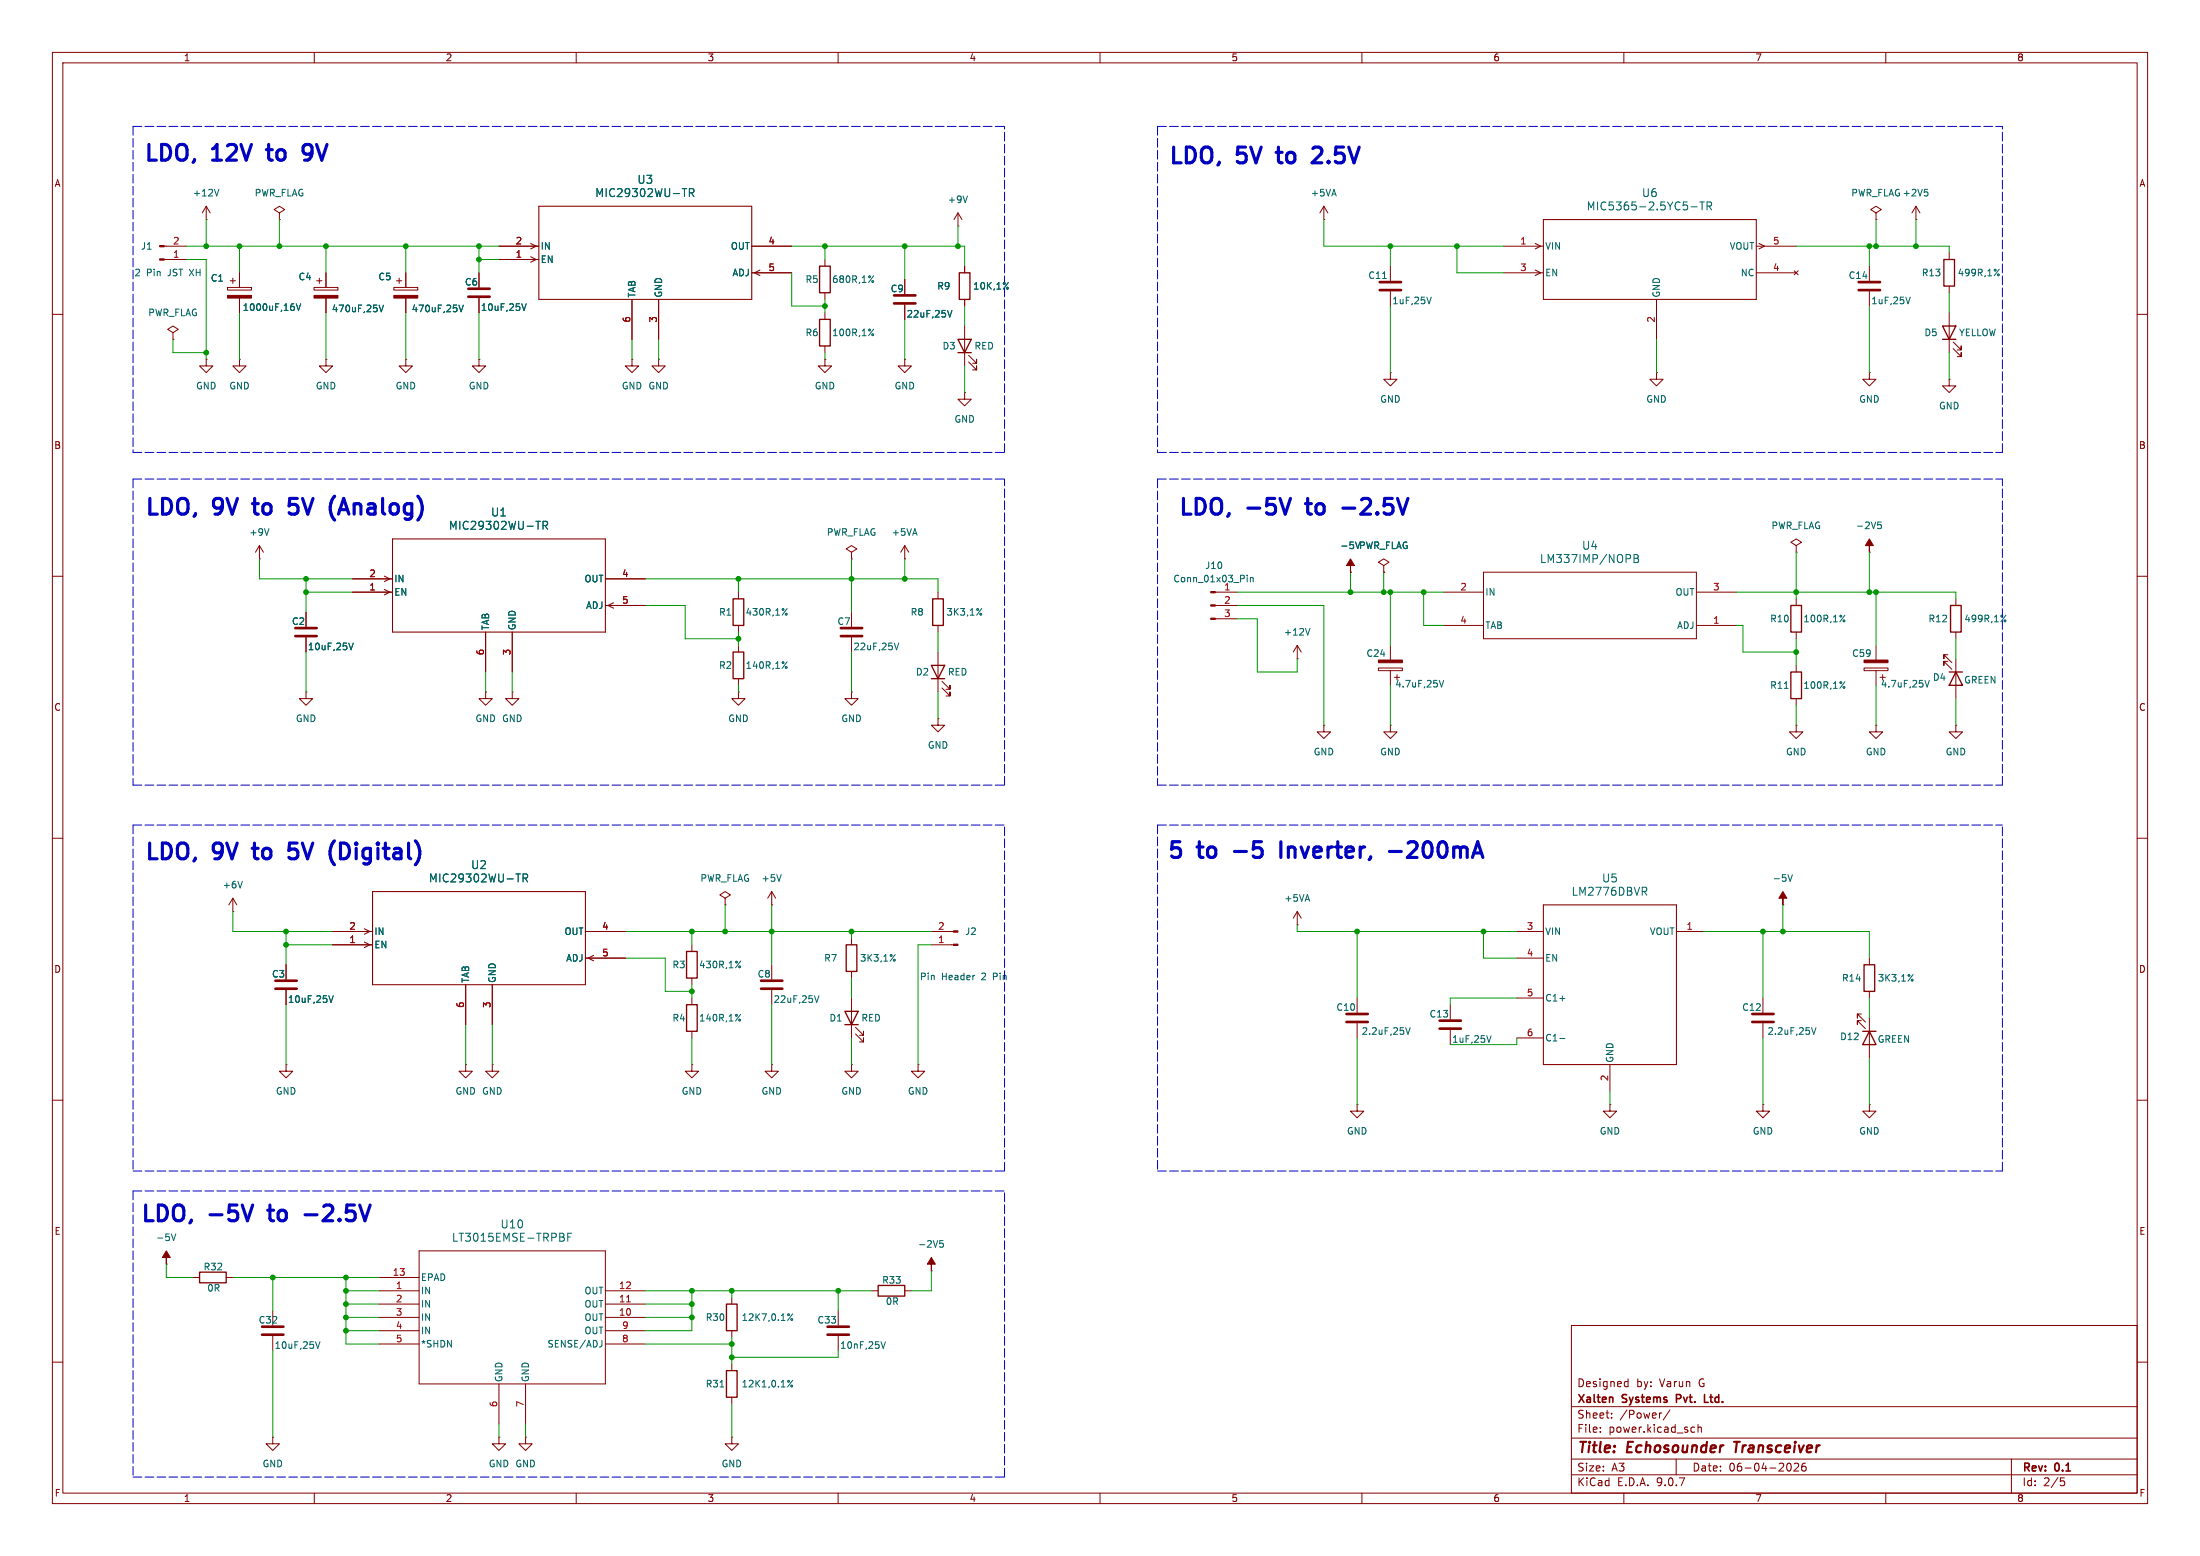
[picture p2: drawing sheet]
<svg xmlns="http://www.w3.org/2000/svg" width="420mm" height="297mm" viewBox="0 0 420 297" stroke-linecap="round" stroke-linejoin="round" font-family="sans-serif">
<g fill="none" stroke="#840000" stroke-width=".19">
<path d="M10 10h400v277h-400zM12 12h396v273h-396zM60 10v2M110 10v2M160 10v2M210 10v2M260 10v2M310 10v2M360 10v2M39.4 39.4l-.8 1.2M39.4 39.4l.7 1.2M39.4 39.4v2.5"/>
<path d="M252.7 39.4l-.7 1.2M252.7 39.4l.8 1.2M252.7 39.4v2.5M365.8 39.4l-.8 1.2M365.8 39.4l.7 1.2M365.8 39.4v2.5M31.3 49.5h4.3M31.3 47h4.3M39.4 41.9h.1M43.4 54.9h4.6v.5h-4.6zM43.9 53.6h1.1M44.4 53.1v1"/>
<path d="M45.7 52.1v2.8M45.7 56.9v2.8M53.3 40.6l1.1-.6-1.1-.6-1 .6 1 .6v1.3M53.3 41.9h.1M59.9 54.9h4.6v.5h-4.6zM60.5 53.6h1M61 53.1v1M62.2 52.1v2.8M62.2 56.9v2.8M75.2 54.9h4.6v.5h-4.6zM75.7 53.6h1M76.2 53.1v1"/>
<path d="M77.5 52.1v2.8M77.5 56.9v2.8M91.4 52.1v2.8M91.4 56.9v2.8M95.2 49.5h7.7M95.2 47h7.7M120.6 57.2v7.6M125.7 57.2v7.6M143.5 47h7.6M143.5 52.1h7.6M157.5 49.5v1.3M157.5 55.9v1.3"/>
<path d="M157.5 59.7v1.3M172.7 53.3v2.8M172.7 58.2v2.8M182.9 43.2h.1M182.9 40.6l-.8 1.3M182.9 40.6l.7 1.3M182.9 40.6v2.6M184.1 50.8v1.3M184.1 57.2v1.2M252.7 41.9h.1M265.4 50.8v2.8M265.4 55.6v2.8"/>
<path d="M287 47h7.6M287 52.1h7.6M316.2 57.2v7.6M335.3 47h7.6M335.3 52.1h7.6M342.5 51.7l.8 .8M343.3 51.7l-.8 .8M356.9 50.8v2.8M356.9 55.6v2.8M358.1 40.6l1.1-.6-1.1-.6-1 .6 1 .6v1.3M358.1 41.9h.1M365.8 41.9h.1"/>
<path d="M372.1 48.3v1.2M372.1 54.6v1.3M372.1 59.7v7.6M10 60h2M33 63.5l1-.6-1-.7-1 .7 1 .6v1.3M33 64.8h.1M39.4 68.6v1.3h1.2l-1.2 1.2-1.3-1.2h1.3M39.4 68.6h.1M45.7 68.6v1.3h1.3l-1.3 1.2-1.3-1.2h1.3M45.7 68.6h.1M62.2 68.6v1.3h1.3l-1.3 1.2-1.2-1.2h1.2M62.2 68.6h.1"/>
<path d="M77.5 68.6v1.3h1.2l-1.2 1.2-1.3-1.2h1.3M77.5 68.6h.1M91.4 68.6v1.3h1.3l-1.3 1.2-1.2-1.2h1.2M91.4 68.6h.1M120.6 68.6v1.3h1.3l-1.3 1.2-1.2-1.2h1.2M120.6 68.6h.1M125.7 68.6v1.3h1.3l-1.3 1.2-1.2-1.2h1.2M125.7 68.6h.1M157.5 68.6v1.3h1.2l-1.2 1.2-1.3-1.2h1.3M157.5 68.6h.1M157.5 66v1.3M172.7 68.6v1.3h1.3l-1.3 1.2-1.3-1.2h1.3"/>
<path d="M172.7 68.6h.1M184.1 74.9v1.3h1.3l-1.3 1.3-1.2-1.3h1.2M184.1 74.9h.1M184.1 62.2v7.7M184.9 69.1l1.5 1.5v-.7v.7h-.7M184.9 67.8l1.5 1.5v-.7v.7h-.7M265.4 71.1v1.3h1.3l-1.3 1.3-1.2-1.3h1.2M265.4 71.1h.1M316.2 71.1v1.3h1.3l-1.3 1.3-1.2-1.3h1.2M316.2 71.1h.1M356.9 71.1v1.3h1.2l-1.2 1.3-1.3-1.3h1.3M356.9 71.1h.1"/>
<path d="M372.1 72.4v1.3h1.3l-1.3 1.2-1.3-1.2h1.3M372.1 72.4h.1M372.9 66.5l1.5 1.6v-.8v.8h-.8M372.9 65.3l1.5 1.5v-.8v.8h-.8M408 60h2M10 110h2M49.5 106.7h.1M49.5 104.1l-.7 1.3M49.5 104.1l.8 1.3M49.5 104.1v2.6M58.4 116.8v2.8M67.3 110.5h7.6"/>
<path d="M67.3 113h7.6M115.6 110.5h7.6M115.6 115.6h7.6M141 113v1.3M141 119.4v1.3M162.6 105.4l1-.6-1-.7-1.1 .7 1.1 .6v1.3M162.6 106.7h.1M162.6 116.8v2.8M172.7 106.7h.1M172.7 104.1l-.7 1.3M172.7 104.1l.8 1.3M172.7 104.1v2.6"/>
<path d="M179.1 113v1.3M179.1 119.4v1.3M232 113h4.2M232 115.6h4.2M232 118.1h4.2M257.8 109.2h.1M264.2 108l1-.7-1-.6-1.1 .6 1.1 .7v1.2M264.2 109.2h.1M275.6 113h7.6M275.6 119.4h7.6M283.2 109.2h40.6v12.7h-40.6zM323.8 113h7.7"/>
<path d="M323.8 119.4h7.7M342.9 104.1l1-.6-1-.6-1 .6 1 .6v1.3M342.9 105.4h.1M342.9 114.3v1.3M356.9 105.4h.1M373.4 114.3v1.3M408 110h2M58.4 132.1v1.3h1.3l-1.3 1.2-1.3-1.2h1.3M58.4 132.1h.1M58.4 121.7v2.8M92.7 132.1v1.3h1.3l-1.3 1.2-1.3-1.2h1.3M92.7 132.1h.1"/>
<path d="M92.7 120.7v7.6M97.8 132.1v1.3h1.3l-1.3 1.2-1.3-1.2h1.3M97.8 132.1h.1M97.8 120.7v7.6M141 132.1v1.3h1.2l-1.2 1.2-1.3-1.2h1.3M141 132.1h.1M141 123.2v1.3M141 129.5v1.3M162.6 132.1v1.3h1.2l-1.2 1.2-1.3-1.2h1.3M162.6 132.1h.1M162.6 121.7v2.8M179.1 137.2v1.2h1.2l-1.2 1.3-1.3-1.3h1.3"/>
<path d="M179.1 137.2h.1M179.1 124.5v7.6M179.8 131.3l1.6 1.5v-.7v.7h-.8M179.8 130l1.6 1.6v-.8v.8h-.8M247.6 125.7h.1M247.6 123.2l-.7 1.3M247.6 123.2l.8 1.3M247.6 123.2v2.5M252.7 138.4v1.3h1.3l-1.3 1.3-1.2-1.3h1.2M252.7 138.4h.1M263.1 127.5h4.6v.5h-4.6zM265.4 138.4v1.3h1.3l-1.3 1.3-1.2-1.3h1.2"/>
<path d="M265.4 138.4h.1M265.4 123.2v2.8M265.4 128v2.8M266.2 129.3h1M266.7 128.8v1M342.9 138.4v1.3h1.3l-1.3 1.3-1.3-1.3h1.3M342.9 138.4h.1M342.9 120.7v1.2M342.9 127v1.3M342.9 133.4v1.2M355.9 127.5h4.5v.5h-4.5zM358.1 138.4v1.3h1.3l-1.3 1.3-1.2-1.3h1.2"/>
<path d="M358.1 138.4h.1M358.1 123.2v2.8M358.1 128v2.8M358.9 129.3h1M359.4 128.8v1M371.9 125h-.8v.7v-.7l1.5 1.5M371.9 126.2h-.8v.8v-.8l1.5 1.6M373.4 138.4v1.3h1.2l-1.2 1.3-1.3-1.3h1.3M373.4 138.4h.1M373.4 120.7v1.2M373.4 125.7v7.7M10 160h2"/>
<path d="M408 160h2M44.4 174h.1M44.4 171.5v2.5M44.4 171.5l-.7 1.2M44.4 171.5l.8 1.2M63.5 177.8h7.6M111.8 177.8h7.6M138.4 171.5l1-.7-1-.6-1 .6 1 .7v1.2M138.4 172.7h.1M147.3 172.7h.1M147.3 170.2l-.7 1.3M147.3 170.2l.8 1.3"/>
<path d="M147.3 170.2v2.5M162.6 179.1v1.2M177.8 177.8h4.2M247.6 176.5h.1M247.6 174v2.5M247.6 174l-.7 1.3M247.6 174l.8 1.3M289.6 177.8h5M320 177.8h5.1M340.4 172.7h.1M54.6 184.2v2.7M54.6 189v2.8"/>
<path d="M63.5 180.3h7.6M88.9 188v7.6M94 188v7.6M111.8 182.9h7.6M132.1 180.3v1.3M132.1 186.7v1.3M132.1 190.5v1.3M132.1 196.9v1.2M147.3 184.2v2.7M147.3 189v2.8M162.6 185.4v1.3M162.6 190.5v7.6"/>
<path d="M163.3 197.4l1.5 1.5v-.8v.8h-.7M163.3 196.1l1.5 1.5v-.7v.7h-.7M177.8 180.3h4.2M259.1 190.5v2.8M259.1 195.3v2.8M276.9 191.8v2.8M276.9 196.6v2.8M289.6 182.9h5M289.6 190.5h5M289.6 198.1h5M336.5 190.5v2.8M336.5 195.3v2.8"/>
<path d="M355.3 193.5h-.7v.8v-.8l1.5 1.6M355.3 194.8h-.7v.8v-.8l1.5 1.5M356.9 182.9v1.3M356.9 189.2v1.3M356.9 194.3v7.6M10 210h2M54.6 203.2v1.3h1.3l-1.3 1.2-1.3-1.2h1.3M54.6 203.2h.1M88.9 203.2v1.3h1.3l-1.3 1.2-1.3-1.2h1.3M88.9 203.2h.1M94 203.2v1.3h1.2l-1.2 1.2-1.3-1.2h1.3M94 203.2h.1"/>
<path d="M132.1 203.2v1.3h1.2l-1.2 1.2-1.3-1.2h1.3M132.1 203.2h.1M147.3 203.2v1.3h1.3l-1.3 1.2-1.3-1.2h1.3M147.3 203.2h.1M162.6 203.2v1.3h1.2l-1.2 1.2-1.3-1.2h1.3M162.6 203.2h.1M175.3 203.2v1.3h1.2l-1.2 1.2-1.3-1.2h1.3M175.3 203.2h.1M259.1 210.8v1.3h1.2l-1.2 1.3-1.3-1.3h1.3M259.1 210.8h.1M307.3 210.8v1.3h1.3l-1.3 1.3-1.2-1.3h1.2M307.3 210.8h.1"/>
<path d="M307.3 203.2v5.1M336.5 210.8v1.3h1.3l-1.3 1.3-1.2-1.3h1.2M336.5 210.8h.1M356.9 210.8v1.3h1.2l-1.2 1.3-1.3-1.3h1.3M356.9 210.8h.1M408 210h2M80 238.8h35.6v25.4h-35.6zM31.7 241.3h.1M36.8 243.8h1.3M43.2 243.8h1.2M52.1 250.2v2.8M52.1 255v2.8"/>
<path d="M72.4 243.8h7.6M72.4 246.4h7.6M72.4 248.9h7.6M72.4 251.5h7.6M72.4 254h7.6M72.4 256.5h7.6M115.6 246.4h7.6M115.6 248.9h7.6M115.6 251.5h7.6M115.6 254h7.6M115.6 256.5h7.6M139.7 247.6v1.3"/>
<path d="M139.7 254v1.3M160 250.2v2.8M160 255v2.8M166.4 246.4h1.2M172.7 246.4h1.3M177.8 242.6h.1M300 253h108v32h-108zM10 260h2M52.1 274.3v1.3h1.2l-1.2 1.3-1.3-1.3h1.3M52.1 274.3h.1M95.2 274.3v1.3h1.3l-1.3 1.3-1.2-1.3h1.2M95.2 274.3h.1"/>
<path d="M95.2 264.2v7.6M100.3 274.3v1.3h1.3l-1.3 1.3-1.2-1.3h1.2M100.3 274.3h.1M100.3 264.2v7.6M139.7 274.3v1.3h1.3l-1.3 1.3-1.3-1.3h1.3M139.7 274.3h.1M139.7 260.3v1.3M139.7 266.7v1.3M300 278.5h108M300 274.5h108M300 268.5h108M305.5 273.2v.2"/>
<path d="M305.5 272.5v.1M307.7 270.5v.2M307.7 269.8v.1M310.4 263.7l.4 .1M310.8 263.2v1.5M310.8 264.6l-.4 .1M317.2 269.7l-.3 .1M318.8 269.1l-1.3 1.9M320 278.5v3M323.1 272.4l.4 .1M323.5 273.3l-.4 .1M324.2 272.5l.2-.1 .3 .1 .1 .9"/>
<path d="M324.2 271.9v1.5M341.3 279.4l.1-.1a.8 .8 0 0 1 .6 .7 .8 .8 0 0 1-.6 .8l-.1-.1M342.5 279.4l.6-.1 .2 .1 .1 .3-1 1.1h1M344.7 279.3a.59 .59 0 0 0-.8 .6v.6l.2 .2 .4 .1 .2-.2 .1-.5-.1-.2h-.5l-.3 .2M384 278.5v6.5M408 260h2M60 285v2M110 285v2M160 285v2M210 285v2M260 285v2M300 281.5h108"/>
<path d="M310 285v2M360 285v2M393.4 282.1h.7M393.5 282.7h.4l.3 .2-.2 .6-.5 .1"/>
</g>
<path d="M331 275.2h1.2M331.6 275.2l-.3 2" fill="none" stroke="#840000" stroke-width=".4"/>
<path d="M307.8 266.8l.1 .9M320 267h.6M320.6 266.2h-.6v1.5M325.4 266.2v1.5h.7" fill="none" stroke="#840000" stroke-width=".3"/>
<g fill="#840000" stroke="#840000" stroke-width=".19">
<path d="M43.4 56.4h4.6v.5h-4.6z"/>
<path d="M75.2 56.4h4.6v.5h-4.6z"/>
<path d="M31.7 238.8l.8 1.2h-.8v1.3v-1.3h-.7z"/>
<path d="M30.5 49.4h.8v.3h-.8z"/>
<path d="M30.5 46.9h.8v.2h-.8z"/>
<path d="M59.9 56.4h4.6v.5h-4.6z"/>
<path d="M177.8 240l.8 1.3h-.8v1.3v-1.3h-.8z"/>
<path d="M340.4 170.2l.7 1.3h-.7v1.2v-1.2h-.8z"/>
<path d="M355.9 126h4.5v.5h-4.5z"/>
<path d="M356.9 102.9l.7 1.2h-.7v1.3v-1.3h-.8z"/>
<path d="M182 180.2h.9v.3h-.9z"/>
<path d="M182 177.7h.9v.2h-.9z"/>
<path d="M257.8 106.7l.8 1.3h-.8v1.2v-1.2h-.8z"/>
<path d="M231.1 112.9h.9v.3h-.9z"/>
<path d="M231.1 115.4h.9v.3h-.9z"/>
<path d="M231.1 118h.9v.2h-.9z"/>
<path d="M263.1 126h4.6v.5h-4.6z"/>
</g>
<g fill="none" stroke="#006464" stroke-width=".19">
<path d="M41.8 36.1l-.4 1.3M130.2 36h.9M131.6 36.8l.7-.1 .2-.2-.1-.4-.2-.1h-.6v1.5M132 36.8l.5 .7M184.7 37.4l-.4 1.3M322.8 39.5h1.2M324.5 38.5h.9M324.9 38.5v1.6M325.9 39.3h.7l.2-.2-.1-.4-.2-.2h-.6v1.6M326.2 39.3l.6 .8M367.4 36.1h.6M367.8 36.6l.3 .3v.3l-.3 .2"/>
<path d="M56.6 58l.4 1.3 .4-1.3M72.4 58.2l.4 1.3 .4-1.3M87.6 58.2l.4 1.3 .5-1.3M99.6 58l.4 1.3 .5-1.3M166.5 53.6h.1l.2 .1-.2 .2h-.1M166.8 52.6l-1 1.3M180.9 59.3l.4 1.2 .4-1.2M192.3 54.8l.2 .2-.2 .2M192.5 53.9l-1 1.3M263.9 53.2h.8M273.2 56.7l-.4 1.3M364.7 56.7l-.4 1.3"/>
<path d="M381.4 52.3h.1l.2 .2-.2 .1h-.1M381.7 51.4l-1 1.2M166.5 63.8l.1-.1 .2 .2-.2 .2-.1-.1M166.8 62.8l-1 1.3M102.3 99.5h.9M358.5 99.6h.6M51.3 100.9l-.4 1.3M103.7 100.3l.7-.1 .1-.2v-.4l-.3-.1h-.5v1.5M104 100.3l.5 .7M150 117.1h.1l.2 .1-.2 .2h-.1M150.3 116.1l-1 1.3M187.2 117.1l.2 .1-.2 .2"/>
<path d="M187.4 116.1l-.9 1.3M238.1 109.8v.1M238.1 110.2v.9M238.7 110.2v.9M238.7 110.3l.2-.1 .3 .1v.8M250.1 120l-.5 1.2M311.9 105.9h.6l.2 .1v.3l-.2 .3a.41 .41 0 0 1 .3 .3 .41 .41 0 0 1-.3 .5h-.6zM311.9 106.6h.6M351.9 118.4l.1-.1 .2 .2-.2 .2-.1-.1M352.2 117.4l-1 1.3M358.5 100.2l.4-.1 .3 .3-.2 .4h-.5M382.6 118.4l.2-.1 .1 .2-.1 .2-.2-.1"/>
<path d="M382.9 117.4l-.9 1.3M66.6 122.8l.4 1.2 .4-1.2M150 127.3l.1-.1 .2 .2-.2 .2-.1-.1M150.3 126.3l-1 1.3M170.7 122.8l.4 1.2 .5-1.2M274.8 129.9l.4 1.2 .4-1.2M340.7 131.4h.7M351.9 131.1l.1-.1 .2 .2-.2 .2-.1-.1M352.2 130.1l-1 1.3M367.5 129.9l.4 1.2 .4-1.2M46.3 168.2l-.5 1.3M98.5 166.8h.9"/>
<path d="M99.9 167.6l.7-.1 .1-.2v-.3l-.3-.2h-.5v1.5M100.2 167.6l.5 .7M149.1 166.9l-.4 1.3M313.9 170.2l.5 .7M314.1 169.4l.3 .2-.1 .4-.2 .2M341.3 166.9l.5 1.3 .4-1.3M62.8 190.1l.4 1.2 .4-1.2M141.1 194.6l.1-.1 .2 .2-.2 .2-.1-.1M141.1 184.4h.1l.2 .1-.2 .2h-.1M141.4 193.6l-1 1.3M141.4 183.5l-1 1.2M155.5 190.1l.4 1.2 .4-1.2"/>
<path d="M170.7 183.1l.2 .2-.2 .2M170.9 182.2l-1 1.3M268.4 196.2l.4 1.2 .4-1.2M284.7 197.7l-.5 1.3M297.8 190.6h.9M297.8 198.2h.9M345.8 196.2l.5 1.2 .4-1.2M365 186.9l.2 .2-.2 .2M365.2 186l-.9 1.3M32.7 235.5l.4 1.3 .5-1.3M108.4 236.1h.5M109.1 235.4h-.7v1.5"/>
<path d="M179.4 236.8h.6M179.4 237.3h.5l.2 .2-.1 .5h-.6M60.2 256.1l.5 1.3 .4-1.3M114.9 255.8v1l-.3 .3M150.7 250.8v.3M151.3 250.8l-.9 1.2M168.2 256.1l.4 1.3 .4-1.3M137.5 264.7h.7M150.7 263.5v.3M151.3 263.5l-.9 1.2"/>
<circle cx="151.1" cy="251.9" r=".18"/>
<circle cx="151.1" cy="264.6" r=".18"/>
</g>
<g fill="none" stroke="#840000" stroke-width=".51">
<path d="M89.4 55.1h4.1M89.4 56.6h4.1M170.7 56.4h4.1M170.7 57.9h4.1M263.4 53.8h4.1M263.4 55.4h4.1M354.8 53.8h4.1M354.8 55.4h4.1M56.4 119.9h4.1M160.5 119.9h4.1M56.4 121.4h4.1M160.5 121.4h4.1"/>
<path d="M52.6 187.2h4M52.6 188.7h4M145.3 187.2h4.1M145.3 188.7h4.1M257 193.5h4.1M257 195.1h4.1M274.8 194.8h4.1M274.8 196.3h4.1M334.5 193.5h4.1M334.5 195.1h4.1M50 253.2h4.1M50 254.8h4.1"/>
<path d="M158 253.2h4.1M158 254.8h4.1"/>
</g>
<g fill="none" stroke="#840000" stroke-width=".25">
<path d="M156.5 50.8h2v5.1h-2zM183.1 52.1h2.1v5.1h-2.1zM371.1 49.5h2v5.1h-2zM156.5 61h2v5h-2zM182.9 64.8h2.5l-1.3 2.5zM182.9 67.3h2.5M370.8 62.2h2.6l-1.3 2.6zM370.8 64.8h2.6M140 114.3h2v5.1h-2zM178.1 114.3h2v5.1h-2zM341.9 115.6h2v5.1h-2zM372.4 115.6h2v5.1h-2z"/>
<path d="M140 124.5h2v5h-2zM177.8 127h2.5l-1.2 2.5zM177.8 129.5h2.5M341.9 128.3h2v5.1h-2zM372.1 128.3h2.5M373.4 128.3l1.2 2.5h-2.5zM131.1 191.8h2v5.1h-2zM131.1 181.6h2v5.1h-2zM161.3 193h2.5l-1.2 2.6zM161.3 195.6h2.5M161.5 180.3h2.1v5.1h-2.1zM355.6 196.9h2.5"/>
<path d="M355.9 184.2h2v5h-2zM356.9 196.9l1.2 2.5h-2.5zM38.1 242.8h5.1v2.1h-5.1zM138.7 248.9h2v5.1h-2zM167.6 245.4h5.1v2h-5.1zM138.7 261.6h2v5.1h-2z"/>
</g>
<g fill="none" stroke="#840000" stroke-width=".2">
<path d="M102.9 39.4h40.6v17.8h-40.6zM101.3 46.5l1 .5-1 .5M101.3 49l1 .5-1 .6M145.1 51.5l-1.1 .6 1.1 .5M293.1 46.5l1 .5-1 .5M293.1 51.5l1 .6-1 .5M294.6 41.9h40.7v15.3h-40.7zM335.8 46.5l1 .5-1 .5M73.4 110l1 .5-1 .5M73.4 112.5l1 .5-1 .6M74.9 102.9h40.7v17.8h-40.7zM117.1 115l-1 .6 1 .5"/>
<path d="M69.6 177.3l1 .5-1 .5M69.6 179.8l1 .5-1 .6M71.1 170.2h40.7v17.8h-40.7zM294.6 172.7h25.4v30.5h-25.4zM113.3 182.4l-1 .5 1 .5"/>
</g>
<path d="M119.6 248.5h.7" fill="none" stroke="#a90000" stroke-width=".19"/>
<g fill="none" stroke="#0000c2" stroke-width=".19" stroke-dasharray="1.7 .6">
<path d="M25.4 24.1v62.3M25.4 24.1h166.4M221 24.1h161.3M221 24.1v62.3M25.4 91.4h166.4M25.4 91.4v58.5M25.4 86.4h166.4M191.8 86.4v-62.3M221 86.4h161.3M221 91.4v58.5M221 91.4h161.3M382.3 86.4v-62.3"/>
<path d="M25.4 157.5v66M25.4 157.5h166.4M25.4 149.9h166.4M191.8 149.9v-58.5M221 157.5v66M221 157.5h161.3M221 149.9h161.3M382.3 149.9v-58.5M25.4 227.3v54.6M25.4 223.5h166.4M25.4 227.3h166.4M191.8 223.5v-66"/>
<path d="M221 223.5h161.3M382.3 223.5v-66M25.4 281.9h166.4M191.8 281.9v-54.6"/>
</g>
<g fill="none" stroke="#009600" stroke-width=".19">
<path d="M35.6 47h59.6M35.6 49.5h3.8v19.1M39.4 41.9v5.1M45.7 47v5.1M45.7 59.7v8.9M53.3 41.9v5.1M62.2 47v5.1M62.2 59.7v8.9M77.5 47v5.1M77.5 59.7v8.9M91.4 47v5.1M91.4 59.7v8.9"/>
<path d="M91.4 49.5h3.8M151.1 47h33v3.8M151.1 52.1v6.3h6.4M157.5 47v2.5M157.5 57.2v2.5M172.7 47v6.3M182.9 43.2v3.8M184.1 58.4v3.8M252.7 41.9v5.1h34.3M265.4 47v3.8M265.4 58.4v12.7M278.1 47v5.1h8.9"/>
<path d="M342.9 47h29.2v1.3M356.9 47v3.8M356.9 58.4v12.7M358.1 41.9v5.1M365.8 41.9v5.1M372.1 55.9v3.8M33 64.8v2.5h6.4M120.6 64.8v3.8M125.7 64.8v3.8M157.5 67.3v1.3M172.7 61v7.6M184.1 69.9v5"/>
<path d="M316.2 64.8v6.3M372.1 67.3v5.1M49.5 106.7v3.8h17.8M58.4 113h8.9M58.4 110.5v6.3M123.2 110.5h55.9v2.5M123.2 115.6h7.6v6.3h10.2M141 110.5v2.5M162.6 106.7v10.1M172.7 106.7v3.8M236.2 118.1h3.8v10.2h7.6v-2.6M236.2 113h39.4"/>
<path d="M236.2 115.6h16.5v22.8M257.8 109.2v3.8M264.2 109.2v3.8M265.4 113v10.2M271.8 113v6.4h3.8M331.5 113h41.9v1.3M331.5 119.4h1.2v5.1h10.2M342.9 105.4v8.9M356.9 105.4v7.6M358.1 113v10.2M58.4 124.5v7.6M92.7 128.3v3.8"/>
<path d="M97.8 128.3v3.8M141 120.7v2.5M141 130.8v1.3M162.6 124.5v7.6M179.1 120.7v3.8M179.1 132.1v5.1M265.4 130.8v7.6M342.9 121.9v5.1M342.9 134.6v3.8M358.1 130.8v7.6M373.4 121.9v3.8M373.4 133.4v5"/>
<path d="M44.4 174v3.8h19.1M54.6 177.8v6.4M119.4 177.8h58.4M132.1 177.8v2.5M138.4 172.7v5.1M147.3 172.7v11.5M162.6 177.8v1.3M247.6 176.5v1.3h42M259.1 177.8v12.7M283.2 177.8v5.1h6.4M325.1 177.8h31.8v5.1M336.5 177.8v12.7"/>
<path d="M340.4 172.7v5.1M54.6 191.8v11.4M54.6 180.3h8.9M88.9 195.6v7.6M94 195.6v7.6M119.4 182.9h7.6v6.3h5.1M132.1 188v2.5M132.1 198.1v5.1M147.3 191.8v11.4M162.6 186.7v3.8M162.6 198.1v5.1M177.8 180.3h-2.5v22.9"/>
<path d="M259.1 198.1v12.7M289.6 190.5h-12.7v1.3M289.6 198.1v1.3h-12.7M336.5 198.1v12.7M356.9 190.5v3.8M307.3 208.3v2.5M356.9 201.9v8.9M31.7 241.3v2.5h5.1M44.4 243.8h28M52.1 243.8v6.4M52.1 257.8v16.5M66 246.4h6.4"/>
<path d="M66 251.5h6.4M66 243.8v12.7h6.4M66 254h6.4M66 248.9h6.4M123.2 246.4h43.2M123.2 251.5h8.9M123.2 256.5h16.5M123.2 248.9h8.9M132.1 246.4v7.6h-8.9M139.7 246.4v1.2M139.7 255.3v5M160 246.4v3.8"/>
<path d="M160 257.8v1.3h-20.3M177.8 242.6v3.8h-3.8M95.2 271.8v2.5M100.3 271.8v2.5M139.7 268v6.3"/>
</g>
<g fill="none" stroke="#0000c2" stroke-width=".6">
<path d="M50.9 28.6h1.1M59 30.4l-.9 .2M59 27.6h-.6l-.4 .3-.1 .2v.8l.1 .2 .4 .3h.6M243.6 29.1h1.2M251.8 28.1h-.7l-.5 .3M252.2 29.4l-1.7 1.7h1.8M48.2 96.1h1.1M55.2 97.8l.4 .3h.7M56.8 95.1h-1.5l-.1 1.5 .4-.3h.7M63.9 94.7l-.1 .1M64.9 97.3h1.4M65.6 95.1l-1 3"/>
<path d="M246.4 95.1l-1 3M249.2 96.1h1.2M256.4 97h2.2M48.1 161.9h1.2M55.1 163.6l.5 .3h.7M56.7 160.9h-1.4l-.2 1.4 .5-.2h.7M63.9 160.5l-.2 .1M65.7 160.9h-.7v3h.7M244.5 160.7v3M265.2 162.5h2.3M48.2 230l-1 3M51.1 231h1.1"/>
<path d="M58.2 231.9h2.3"/>
</g>
<g fill="#009600" stroke="#009600" stroke-width=".19">
<circle cx="91.4" cy="47" r=".46"/>
<circle cx="77.5" cy="47" r=".46"/>
<circle cx="62.2" cy="47" r=".46"/>
<circle cx="91.4" cy="49.5" r=".46"/>
<circle cx="39.4" cy="67.3" r=".46"/>
<circle cx="58.4" cy="110.5" r=".46"/>
<circle cx="58.4" cy="113" r=".46"/>
<circle cx="162.6" cy="110.5" r=".46"/>
<circle cx="172.7" cy="110.5" r=".46"/>
<circle cx="141" cy="110.5" r=".46"/>
<circle cx="141" cy="121.9" r=".46"/>
<circle cx="39.4" cy="47" r=".46"/>
<circle cx="53.3" cy="47" r=".46"/>
<circle cx="45.7" cy="47" r=".46"/>
<circle cx="157.5" cy="58.4" r=".46"/>
<circle cx="157.5" cy="47" r=".46"/>
<circle cx="172.7" cy="47" r=".46"/>
<circle cx="139.7" cy="246.4" r=".46"/>
<circle cx="132.1" cy="248.9" r=".46"/>
<circle cx="132.1" cy="251.5" r=".46"/>
<circle cx="139.7" cy="256.5" r=".46"/>
<circle cx="139.7" cy="259.1" r=".46"/>
<circle cx="160" cy="246.4" r=".46"/>
<circle cx="54.6" cy="180.3" r=".46"/>
<circle cx="54.6" cy="177.8" r=".46"/>
<circle cx="52.1" cy="243.8" r=".46"/>
<circle cx="66" cy="243.8" r=".46"/>
<circle cx="66" cy="246.4" r=".46"/>
<circle cx="138.4" cy="177.8" r=".46"/>
<circle cx="132.1" cy="177.8" r=".46"/>
<circle cx="132.1" cy="189.2" r=".46"/>
<circle cx="147.3" cy="177.8" r=".46"/>
<circle cx="162.6" cy="177.8" r=".46"/>
<circle cx="66" cy="254" r=".46"/>
<circle cx="66" cy="248.9" r=".46"/>
<circle cx="132.1" cy="246.4" r=".46"/>
<circle cx="66" cy="251.5" r=".46"/>
<circle cx="340.4" cy="177.8" r=".46"/>
<circle cx="336.5" cy="177.8" r=".46"/>
<circle cx="259.1" cy="177.8" r=".46"/>
<circle cx="283.2" cy="177.8" r=".46"/>
<circle cx="342.9" cy="124.5" r=".46"/>
<circle cx="358.1" cy="113" r=".46"/>
<circle cx="356.9" cy="113" r=".46"/>
<circle cx="342.9" cy="113" r=".46"/>
<circle cx="182.9" cy="47" r=".46"/>
<circle cx="265.4" cy="47" r=".46"/>
<circle cx="278.1" cy="47" r=".46"/>
<circle cx="265.4" cy="113" r=".46"/>
<circle cx="271.8" cy="113" r=".46"/>
<circle cx="257.8" cy="113" r=".46"/>
<circle cx="365.8" cy="47" r=".46"/>
<circle cx="264.2" cy="113" r=".46"/>
<circle cx="356.9" cy="47" r=".46"/>
<circle cx="358.1" cy="47" r=".46"/>
</g>
<g font-size="4.2" fill="#0000c2">
<text x="27.1" y="31.6">LDO,</text>
<text x="40.6" y="31.6">12V</text>
<text x="52.4" y="31.6">to</text>
<text x="60.3" y="31.6">9V</text>
<text x="222.7" y="32.1">LDO,</text>
<text x="236.2" y="32.1">5V</text>
<text x="245.1" y="32.1">to</text>
<text x="253.1" y="32.1">2.5V</text>
<text x="27.3" y="99.2">LDO,</text>
<text x="40.8" y="99.2">9V</text>
<text x="49.7" y="99.2">to</text>
<text x="57.6" y="99.2">5V</text>
<text x="66.5" y="99.2">(Analog)</text>
<text x="224.6" y="99.2">LDO,</text>
<text x="238.1" y="99.2">-5V</text>
<text x="250.7" y="99.2">to</text>
<text x="258.6" y="99.2">-2.5V</text>
<text x="27.3" y="165">LDO,</text>
<text x="40.7" y="165">9V</text>
<text x="49.7" y="165">to</text>
<text x="57.6" y="165">5V</text>
<text x="66.5" y="165">(Digital)</text>
<text x="222.5" y="164.7">5</text>
<text x="228.8" y="164.7">to</text>
<text x="236.8" y="164.7">-5</text>
<text x="246.8" y="164.7">Inverter,</text>
<text x="268.7" y="164.7">-200mA</text>
<text x="26.5" y="234.1">LDO,</text>
<text x="40" y="234.1">-5V</text>
<text x="52.6" y="234.1">to</text>
<text x="60.5" y="234.1">-2.5V</text>
</g>
<g font-size="2.8" fill="#840000">
<text x="301" y="277.9">Title:</text>
<text x="310.6" y="277.9">Echosounder</text>
<text x="331.9" y="277.9">Transceiver</text>
</g>
<g font-size="2.1" fill="#006464">
<text x="121.6" y="35.3">U3</text>
<text x="113.5" y="37.8">MIC29302WU-TR</text>
<text x="302.8" y="40.4">MIC5365-2.5YC5-TR</text>
<text x="313.4" y="37.8">U6</text>
<text x="85.6" y="101.3">MIC29302WU-TR</text>
<text x="93.6" y="98.8">U1</text>
<text x="293.9" y="107.7">LM337IMP/NOPB</text>
<text x="301.9" y="105.1">U4</text>
<text x="89.8" y="166.1">U2</text>
<text x="81.8" y="168.6">MIC29302WU-TR</text>
<text x="299.9" y="171.2">LM2776DBVR</text>
<text x="305.7" y="168.6">U5</text>
<text x="86.2" y="237.2">LT3015EMSE-TRPBF</text>
<text x="95.5" y="234.7">U10</text>
</g>
<g font-size="2.1" fill="#840000">
<text x="301" y="268.2">Xalten</text>
<text x="301" y="265">Designed</text>
<text x="309.8" y="268.2">Systems</text>
<text x="312.4" y="265">by:</text>
<text x="316.9" y="265">Varun</text>
<text x="320.7" y="268.2">Pvt.</text>
<text x="324.5" y="265">G</text>
<text x="326.6" y="268.2">Ltd.</text>
<text x="301" y="273.7">File:</text>
<text x="301" y="271">Sheet:</text>
<text x="307.1" y="273.7">power.kicad_sch</text>
<text x="309.2" y="271">/Power/</text>
<text x="301" y="281.1">Size:</text>
<text x="307.6" y="281.1">A3</text>
<text x="323" y="281.1">Date:</text>
<text x="330" y="281.1">06-04-2026</text>
<text x="386" y="281.3">Rev:</text>
<text x="392.4" y="281.3">0.1</text>
<text x="301" y="283.9">KiCad</text>
<text x="308.7" y="283.9">E.D.A.</text>
<text x="316.3" y="283.9">9.0.7</text>
<text x="386" y="283.9">Id:</text>
<text x="390.1" y="283.9">2/5</text>
</g>
<g font-size="1.8" fill="#840000">
<text x="35" y="11.9">1</text>
<text x="85" y="11.9">2</text>
<text x="135" y="11.9">3</text>
<text x="185" y="11.9">4</text>
<text x="235" y="11.9">5</text>
<text x="285" y="11.9">6</text>
<text x="335" y="11.9">7</text>
<text x="385" y="11.9">8</text>
<text x="10.3" y="35.9">A</text>
<text x="408.3" y="35.9">A</text>
<text x="10.3" y="85.9">B</text>
<text x="408.2" y="85.9">B</text>
<text x="10.3" y="135.9">C</text>
<text x="408.2" y="135.9">C</text>
<text x="10.3" y="185.9">D</text>
<text x="408.2" y="185.9">D</text>
<text x="10.3" y="235.9">E</text>
<text x="408.3" y="235.9">E</text>
<text x="10.3" y="285.9">F</text>
<text x="35" y="286.9">1</text>
<text x="85" y="286.9">2</text>
<text x="135" y="286.9">3</text>
<text x="185" y="286.9">4</text>
<text x="235" y="286.9">5</text>
<text x="285" y="286.9">6</text>
<text x="335" y="286.9">7</text>
<text x="385" y="286.9">8</text>
<text x="408.3" y="285.9">F</text>
</g>
<g font-size="1.8" fill="#006464">
<text x="36.7" y="37.7">+12V</text>
<text x="48.5" y="37.7">PWR_FLAG</text>
<text x="180.8" y="39">+9V</text>
<text x="250.1" y="37.7">+5VA</text>
<text x="353.3" y="37.7">PWR_FLAG+2V5</text>
<text x="26.8" y="47.9">J1</text>
<text x="103.1" y="47.9">IN</text>
<text x="139.4" y="47.9">OUT</text>
<text x="294.9" y="47.9">VIN</text>
<text x="330.1" y="47.9">VOUT</text>
<text x="25.6" y="52.9">2</text>
<text x="28" y="52.9">Pin</text>
<text x="32.1" y="52.9">JST XH</text>
<text x="40.1" y="53.9">C1</text>
<text x="56.9" y="53.7">C4</text>
<text x="72.1" y="53.7">C5</text>
<text x="103.1" y="50.4">EN</text>
<text x="139.7" y="52.9">ADJ</text>
<text x="261.1" y="53.4">C11</text>
<text x="294.9" y="52.9">EN</text>
<text x="332.2" y="52.9">NC</text>
<text x="352.8" y="53.4">C14</text>
<text x="366.8" y="52.9">R13</text>
<text x="373.6" y="52.9">499R,1%</text>
<text x="46.2" y="59.5">1000uF,16V</text>
<text x="63.3" y="59.8">470uF,25V</text>
<text x="78.5" y="59.8">470uF,25V</text>
<text x="88.7" y="54.7">C6</text>
<text x="91.7" y="59.5">10uF,25V</text>
<text x="121.5" y="56.9" transform="rotate(-90 121.5 56.9)">TAB</text>
<text x="126.6" y="56.9" transform="rotate(-90 126.6 56.9)">GND</text>
<text x="153.7" y="54.2">R5</text>
<text x="158.8" y="54.2">680R,1%</text>
<text x="169.9" y="56">C9</text>
<text x="178.8" y="55.5">R9</text>
<text x="185.7" y="55.5">10K,1%</text>
<text x="265.7" y="58.3">1uF,25V</text>
<text x="317.1" y="56.9" transform="rotate(-90 317.1 56.9)">GND</text>
<text x="357.1" y="58.3">1uF,25V</text>
<text x="28.2" y="60.6">PWR_FLAG</text>
<text x="153.7" y="64.4">R6</text>
<text x="158.8" y="64.4">100R,1%</text>
<text x="173" y="60.8">22uF,25V</text>
<text x="367.3" y="64.4">D5</text>
<text x="373.9" y="64.4">YELLOW</text>
<text x="179.8" y="66.9">D3</text>
<text x="185.9" y="66.9">RED</text>
<text x="37.3" y="74.5">GND</text>
<text x="43.7" y="74.5">GND</text>
<text x="60.2" y="74.5">GND</text>
<text x="75.4" y="74.5">GND</text>
<text x="89.4" y="74.5">GND</text>
<text x="118.6" y="74.5">GND GND</text>
<text x="155.4" y="74.5">GND</text>
<text x="170.7" y="74.5">GND</text>
<text x="263.4" y="77.1">GND</text>
<text x="314.2" y="77.1">GND</text>
<text x="354.8" y="77.1">GND</text>
<text x="182.1" y="80.9">GND</text>
<text x="370.1" y="78.3">GND</text>
<text x="338.1" y="101.2">PWR_FLAG</text>
<text x="354.2" y="101.2">-2V5</text>
<text x="47.5" y="102.5">+9V</text>
<text x="157.7" y="102.5">PWR_FLAG</text>
<text x="170.1" y="102.5">+5VA</text>
<text x="255.8" y="105">-5V PWR_FLAG</text>
<text x="75.2" y="111.4">IN</text>
<text x="75.2" y="113.9">EN</text>
<text x="111.5" y="111.4">OUT</text>
<text x="223.9" y="111.4">Conn_01x03_Pin</text>
<text x="230" y="108.8">J10</text>
<text x="233.6" y="112.8">1</text>
<text x="283.5" y="113.9">IN</text>
<text x="319.8" y="113.9">OUT</text>
<text x="55.6" y="119.5">C2</text>
<text x="111.8" y="116.4">ADJ</text>
<text x="137.2" y="117.7">R1</text>
<text x="142.2" y="117.7">430R,1%</text>
<text x="159.8" y="119.5">C7</text>
<text x="173.7" y="117.7">R8</text>
<text x="180.6" y="117.7">3K3,1%</text>
<text x="337.8" y="119">R10</text>
<text x="344.2" y="119">100R,1%</text>
<text x="368.1" y="119">R12</text>
<text x="374.9" y="119">499R,1%</text>
<text x="58.7" y="124.3">10uF,25V</text>
<text x="93.6" y="120.4" transform="rotate(-90 93.6 120.4)">TAB</text>
<text x="98.7" y="120.4" transform="rotate(-90 98.7 120.4)">GND</text>
<text x="162.8" y="124.3">22uF,25V</text>
<text x="245" y="121.5">+12V</text>
<text x="260.8" y="125.6">C24</text>
<text x="283.5" y="120.2">TAB</text>
<text x="320.1" y="120.2">ADJ</text>
<text x="353.5" y="125.6">C59</text>
<text x="137.2" y="127.9">R2</text>
<text x="142.2" y="127.9">140R,1%</text>
<text x="174.8" y="129.1">D2</text>
<text x="180.9" y="129.1">RED</text>
<text x="266.3" y="131.4">4.7uF,25V</text>
<text x="337.8" y="131.7">R11</text>
<text x="344.2" y="131.7">100R,1%</text>
<text x="359" y="131.4">4.7uF,25V</text>
<text x="368.9" y="130.1">D4</text>
<text x="374.9" y="130.7">GREEN</text>
<text x="56.4" y="138">GND</text>
<text x="90.7" y="138">GND GND</text>
<text x="138.9" y="138">GND</text>
<text x="160.5" y="138">GND</text>
<text x="177" y="143.1">GND</text>
<text x="250.7" y="144.4">GND</text>
<text x="263.4" y="144.4">GND</text>
<text x="340.9" y="144.4">GND</text>
<text x="356.1" y="144.4">GND</text>
<text x="371.3" y="144.4">GND</text>
<text x="42.4" y="169.8">+6V</text>
<text x="133.6" y="168.5">PWR_FLAG</text>
<text x="145.3" y="168.5">+5V</text>
<text x="245.1" y="172.3">+5VA</text>
<text x="338.3" y="168.5">-5V</text>
<text x="71.4" y="178.7">IN</text>
<text x="107.7" y="178.7">OUT</text>
<text x="184.2" y="178.7">J2</text>
<text x="294.9" y="178.7">VIN</text>
<text x="314.9" y="178.7">VOUT</text>
<text x="71.4" y="181.2">EN</text>
<text x="108" y="183.7">ADJ</text>
<text x="128.3" y="185">R3</text>
<text x="133.4" y="185">430R,1%</text>
<text x="157.2" y="183.7">R7</text>
<text x="164.1" y="183.7">3K3,1%</text>
<text x="294.9" y="183.7">EN</text>
<text x="51.8" y="186.8">C3</text>
<text x="54.9" y="191.6">10uF,25V</text>
<text x="89.8" y="187.7" transform="rotate(-90 89.8 187.7)">TAB</text>
<text x="94.8" y="187.7" transform="rotate(-90 94.8 187.7)">GND</text>
<text x="144.5" y="186.8">C8</text>
<text x="147.6" y="191.6">22uF,25V</text>
<text x="175.5" y="187.3">Pin</text>
<text x="179.7" y="187.3">Header</text>
<text x="187.5" y="187.3">2</text>
<text x="189.9" y="187.3">Pin</text>
<text x="294.9" y="191.4">C1+</text>
<text x="351.5" y="187.6">R14</text>
<text x="358.4" y="187.6">3K3,1%</text>
<text x="128.3" y="195.2">R4</text>
<text x="133.4" y="195.2">140R,1%</text>
<text x="158.3" y="195.2">D1</text>
<text x="164.3" y="195.2">RED</text>
<text x="255" y="193.1">C10</text>
<text x="259.9" y="197.7">2.2uF,25V</text>
<text x="272.8" y="194.4">C13</text>
<text x="332.5" y="193.1">C12</text>
<text x="337.3" y="197.7">2.2uF,25V</text>
<text x="277.1" y="199.2">1uF,25V</text>
<text x="294.9" y="199">C1-</text>
<text x="308.2" y="202.9" transform="rotate(-90 308.2 202.9)">GND</text>
<text x="351.2" y="198.7">D12</text>
<text x="358.4" y="199.2">GREEN</text>
<text x="52.6" y="209.1">GND</text>
<text x="86.9" y="209.1">GND GND</text>
<text x="130" y="209.1">GND</text>
<text x="145.3" y="209.1">GND</text>
<text x="160.5" y="209.1">GND</text>
<text x="173.2" y="209.1">GND</text>
<text x="257" y="216.8">GND</text>
<text x="305.3" y="216.8">GND</text>
<text x="334.5" y="216.8">GND</text>
<text x="354.8" y="216.8">GND</text>
<text x="29.7" y="237.1">-5V</text>
<text x="175.2" y="238.4">-2V5</text>
<text x="38.8" y="242.7">R32</text>
<text x="80.3" y="244.7">EPAD</text>
<text x="168.3" y="245.2">R33</text>
<text x="39.5" y="246.7">0R</text>
<text x="80.3" y="247.2">IN</text>
<text x="80.3" y="249.8">IN</text>
<text x="111.5" y="247.2">OUT</text>
<text x="111.5" y="249.8">OUT</text>
<text x="169" y="249.3">0R</text>
<text x="49.3" y="252.8">C32</text>
<text x="52.3" y="257.7">10uF,25V</text>
<text x="80.3" y="252.3">IN</text>
<text x="80.3" y="254.9">IN</text>
<text x="80.3" y="257.4">*SHDN</text>
<text x="104.4" y="257.4">SENSE/ADJ</text>
<text x="111.5" y="252.3">OUT</text>
<text x="111.5" y="254.9">OUT</text>
<text x="134.6" y="252.3">R30</text>
<text x="141.5" y="252.3">12K7,0.1%</text>
<text x="156" y="252.8">C33</text>
<text x="160.3" y="257.7">10nF,25V</text>
<text x="96.1" y="263.9" transform="rotate(-90 96.1 263.9)">GND</text>
<text x="101.2" y="263.9" transform="rotate(-90 101.2 263.9)">GND</text>
<text x="134.6" y="265">R31</text>
<text x="141.5" y="265">12K1,0.1%</text>
<text x="50" y="280.3">GND</text>
<text x="93.2" y="280.3">GND GND</text>
<text x="137.7" y="280.3">GND</text>
</g>
<g font-size="1.8" fill="#a90000">
<text x="32.9" y="46.7">2</text>
<text x="98.4" y="46.7">2</text>
<text x="146.6" y="46.7">4</text>
<text x="290.1" y="46.7">1</text>
<text x="338.4" y="46.7">5</text>
<text x="32.9" y="49.3">1</text>
<text x="98.4" y="49.3">1</text>
<text x="146.6" y="51.8">5</text>
<text x="290.1" y="51.8">3</text>
<text x="338.4" y="51.8">4</text>
<text x="120.4" y="61.7" transform="rotate(-90 120.4 61.7)">6</text>
<text x="125.5" y="61.7" transform="rotate(-90 125.5 61.7)">3</text>
<text x="316" y="61.7" transform="rotate(-90 316 61.7)">2</text>
<text x="70.4" y="110.2">2</text>
<text x="70.4" y="112.8">1</text>
<text x="118.7" y="110.2">4</text>
<text x="278.7" y="112.8">2</text>
<text x="327" y="112.8">3</text>
<text x="118.7" y="115.3">5</text>
<text x="233.6" y="115.3">2</text>
<text x="233.6" y="117.9">3</text>
<text x="278.7" y="119.1">4</text>
<text x="327" y="119.1">1</text>
<text x="92.5" y="125.2" transform="rotate(-90 92.5 125.2)">6</text>
<text x="97.5" y="125.2" transform="rotate(-90 97.5 125.2)">3</text>
<text x="66.6" y="177.5">2</text>
<text x="114.9" y="177.5">4</text>
<text x="179" y="177.5">2</text>
<text x="291.4" y="177.5">3</text>
<text x="321.9" y="177.5">1</text>
<text x="66.6" y="180.1">1</text>
<text x="114.9" y="182.6">5</text>
<text x="179" y="180.1">1</text>
<text x="291.4" y="182.6">4</text>
<text x="291.4" y="190.2">5</text>
<text x="88.6" y="192.5" transform="rotate(-90 88.6 192.5)">6</text>
<text x="93.7" y="192.5" transform="rotate(-90 93.7 192.5)">3</text>
<text x="291.4" y="197.9">6</text>
<text x="307.1" y="206.4" transform="rotate(-90 307.1 206.4)">2</text>
<text x="74.9" y="243.6">13</text>
<text x="75.5" y="246.1">1</text>
<text x="75.5" y="248.7">2</text>
<text x="75.5" y="251.2">3</text>
<text x="118.1" y="246.1">12</text>
<text x="118.1" y="248.7">11</text>
<text x="118.1" y="251.2">10</text>
<text x="75.5" y="253.7">4</text>
<text x="75.5" y="256.3">5</text>
<text x="118.7" y="253.7">9</text>
<text x="118.7" y="256.3">8</text>
<text x="95" y="268.7" transform="rotate(-90 95 268.7)">6</text>
<text x="100.1" y="268.7" transform="rotate(-90 100.1 268.7)">7</text>
</g>
</svg>
